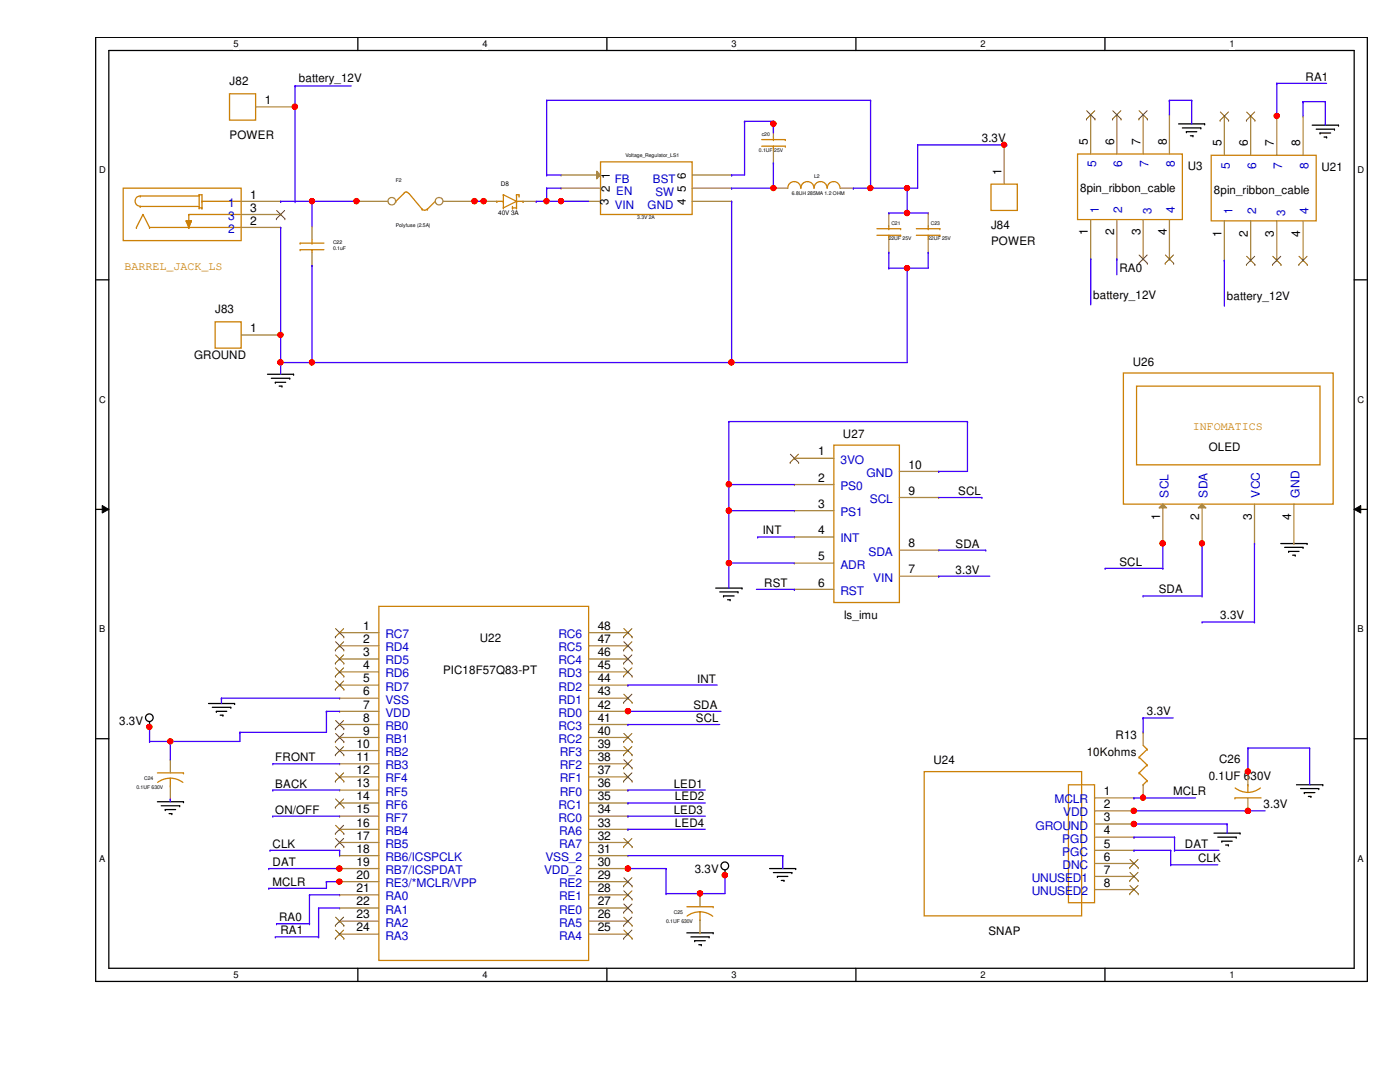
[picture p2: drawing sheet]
<svg xmlns="http://www.w3.org/2000/svg" width="279mm" height="216mm" viewBox="0 0 279 216" stroke-linecap="round" stroke-linejoin="round" font-family="sans-serif">
<path d="M19.1 7.5h253.8v188.3h-253.8zM21.7 10.1h248.6v183.1h-248.6z" fill="none" stroke="#000" stroke-width=".25"/>
<g fill="#fff">
<path d="M46.6 7.7h1v2.1h-1z"/>
<path d="M46.6 193.5h1v2.1h-1z"/>
</g>
<path d="M71.4 7.5v2.6M71.4 193.2v2.6" fill="none" stroke="#000" stroke-width=".25"/>
<g fill="#fff">
<path d="M96.3 7.7h1v2.1h-1z"/>
<path d="M96.3 193.5h1v2.1h-1z"/>
</g>
<path d="M121.1 7.5v2.6M121.1 193.2v2.6" fill="none" stroke="#000" stroke-width=".25"/>
<g fill="#fff">
<path d="M146 7.7h1v2.1h-1z"/>
<path d="M146 193.5h1v2.1h-1z"/>
</g>
<path d="M170.8 7.5v2.6M170.8 193.2v2.6" fill="none" stroke="#000" stroke-width=".25"/>
<g fill="#fff">
<path d="M195.7 7.7h1v2.1h-1z"/>
<path d="M195.7 193.5h1v2.1h-1z"/>
</g>
<path d="M220.5 7.5v2.6M220.5 193.2v2.6" fill="none" stroke="#000" stroke-width=".25"/>
<g fill="#fff">
<path d="M245.4 7.7h1v2.1h-1z"/>
<path d="M245.4 193.5h1v2.1h-1z"/>
<path d="M19.8 32.9h1.3v2.1h-1.3z"/>
<path d="M270.9 32.9h1.3v2.1h-1.3z"/>
<path d="M19.8 78.7h1.3v2.1h-1.3z"/>
<path d="M270.9 78.7h1.3v2.1h-1.3z"/>
</g>
<path d="M19.1 55.8h2.6M270.3 55.8h2.6" fill="none" stroke="#000" stroke-width=".25"/>
<g fill="#fff">
<path d="M19.8 124.5h1.2v2.1h-1.2z"/>
<path d="M270.9 124.5h1.3v2.1h-1.3z"/>
</g>
<path d="M19.1 101.6h2.6M270.3 101.6h2.6" fill="none" stroke="#000" stroke-width=".25"/>
<path d="M20.4 100.9l1.3 .7-1.3 .8zM270.3 101.6l1.3-.7v1.5z" fill="#000"/>
<path d="M20.4 100.9l1.3 .7-1.3 .8zM270.3 101.6l1.3-.7v1.5z" fill="none" stroke="#000" stroke-width=".2"/>
<g fill="#fff">
<path d="M19.8 170.3h1.2v2h-1.2z"/>
<path d="M270.9 170.3h1.3v2h-1.3z"/>
</g>
<g fill="none" stroke="#000" stroke-width=".25">
<path d="M235.2 24.7h5.2M236 25.5h3.6M236.8 26.3h.1M236.8 26.3h2M237.6 27.1h.5M238.1 27.1h.1M239.6 25.5h.1M240.4 24.7h.1M261.9 25h5.2M262.7 25.8h3.6M263.4 26.5h.1M263.4 26.5h2.2"/>
<path d="M264.2 27.3h.6M264.8 27.3h.1M266.3 25.8h.1M267.1 25h.1M53.4 74.7h5.2M54.1 75.5h3.7M54.9 76.3h.1M54.9 76.3h2.1M55.7 77h.6M56.3 77h.1M57.8 75.5h.1M58.6 74.7h.1"/>
<path d="M142.8 117.3h5.3M143.6 118.1h3.7M144.4 118.9h.1M144.4 118.9h2.1M145.2 119.7h.5M145.7 119.7h.1M147.3 118.1h.1M148.1 117.3h.1M255.6 108.5h5.3M256.4 109.2h3.7M257.2 110h.1M257.2 110h2"/>
<path d="M258 110.8h.5M258.5 110.8h.1M260.1 109.2h.1M260.9 108.5h.1M19.1 147.4h2.6M29.8 145.1h.1M29.8 144v1.1M31.4 160h5.2M36.6 160h.1M41.6 140.4h5.2M42.4 141.1h3.7M43.2 141.9h.1"/>
<path d="M43.2 141.9h2.1M43.9 142.7h.6M44.5 142.7h.1M46.1 141.1h.1M46.8 140.4h.1M258.7 156.6h5.3M259.5 157.4h3.7M260.3 158.2h.1M260.3 158.2h2.1M261.1 158.9h.5M261.6 158.9h.1M263.2 157.4h.1"/>
<path d="M264 156.6h.1M270.3 147.4h2.6M32.2 160.8h3.7M33 161.5h.1M33 161.5h2.1M33.7 162.3h.6M34.3 162.3h.1M35.9 160.8h.1M144.7 174.6h.1M144.7 173.6v1M153.6 173.3h5.2M154.3 174.1h3.7"/>
<path d="M155.2 174.9h.1M155.2 174.9h2M155.9 175.7h.6M156.5 175.7h.1M158 174.1h.1M158.8 173.3h.1M242.3 166.2h5.2M243 167h3.7M243.8 167.9h.1M243.8 167.9h2.1M244.6 168.6h.6M245.2 168.6h.1"/>
<path d="M246.7 167h.1M247.5 166.2h.1M137.1 186.1h5.2M137.9 186.9h3.6M138.6 187.7h.1M138.6 187.7h2.2M139.4 188.5h.6M140 188.5h.1M141.5 186.9h.1M142.3 186.1h.1"/>
<circle cx="29.8" cy="143.2" r=".76"/>
<circle cx="144.6" cy="172.8" r=".77"/>
</g>
<g fill="none" stroke="#cc8006" stroke-width=".25">
<path d="M119.8 32.3h18.3v10.5h-18.3zM157.2 37.5a1.29 1.29 0 0 1 1.3-1.3 1.29 1.29 0 0 1 1.3 1.3M159.9 37.5a1.29 1.29 0 0 1 1.2-1.3 1.29 1.29 0 0 1 1.3 1.3 1.31 1.31 0 0 1 1.3-1.3 1.31 1.31 0 0 1 1.4 1.3M165.1 37.5a1.27 1.27 0 0 1 1.3-1.3 1.27 1.27 0 0 1 1.2 1.3M175 46.9h4.7M175 45.6h4.7M177.4 45.6h.1M177.4 46.9h.1M177.4 45.1v.5M177.4 46.9v.9M179.7 46.9h.1M179.7 45.6h.1"/>
<path d="M75.6 121h41.9v70.6h-41.9zM227.3 151.1h.1M227.3 154.2h.1M227.3 151.1l1.6 1.6M227.3 154.2l1.6 1.6M228.1 156.6h.1M228.1 148.7l.8 .8M228.9 149.5h.1M228.9 152.7h.1M228.9 155.8h.1M228.9 149.5l-1.6 1.6M228.9 152.7l-1.6 1.5"/>
<path d="M228.9 155.8l-.8 .8"/>
</g>
<g fill="none" stroke="#a84" stroke-width=".25">
<path d="M154.6 37.5h.1M154.6 37.5h2.6M167.7 37.5h2.6M170.3 37.5h.1M177.4 42.5h.1M177.4 50.4h.1M177.4 42.5v2.6M177.4 47.8v2.6M67.8 126.2h.1M67.8 128.9h.1M67.8 131.5h.1M67.8 134.1h.1"/>
<path d="M67.8 136.7h.1M67.8 139.3h.1M67.8 126.2h7.8M67.8 128.9h7.8M67.8 131.5h7.8M67.8 134.1h7.8M67.8 136.7h7.8M67.8 139.3h7.8M117.5 126.2h7.8M117.5 128.9h7.8M117.5 131.5h7.8M117.5 134.1h7.8"/>
<path d="M117.5 136.7h7.8M117.5 139.3h7.8M125.3 139.3h.1M125.3 136.7h.1M125.3 134.1h.1M125.3 131.5h.1M125.3 128.9h.1M125.3 126.2h.1M67.8 141.9h.1M67.8 144.6h.1M67.8 147.2h.1M67.8 149.8h.1"/>
<path d="M67.8 152.4h.1M67.8 155h.1M67.8 157.6h.1M67.8 141.9h7.8M67.8 144.6h7.8M67.8 147.2h7.8M67.8 149.8h7.8M67.8 152.4h7.8M67.8 155h7.8M67.8 157.6h7.8M117.5 141.9h7.8M117.5 144.6h7.8"/>
<path d="M117.5 147.2h7.8M117.5 149.8h7.8M117.5 152.4h7.8M117.5 155h7.8M117.5 157.6h7.8M125.3 157.6h.1M125.3 155h.1M125.3 152.4h.1M125.3 149.8h.1M125.3 147.2h.1M125.3 144.6h.1M125.3 141.9h.1"/>
<path d="M228.1 146.1h.1M228.1 159.2h.1M228.1 146.1v2.6M228.1 156.6v2.6M67.8 160.2h.1M67.8 162.9h.1M67.8 165.5h.1M67.8 168.1h.1M67.8 170.7h.1M67.8 173.3h.1M67.8 175.9h.1M67.8 178.6h.1"/>
<path d="M67.8 160.2h7.8M67.8 162.9h7.8M67.8 165.5h7.8M67.8 168.1h7.8M67.8 170.7h7.8M67.8 173.3h7.8M67.8 175.9h7.8M67.8 178.6h7.8M117.5 160.2h7.8M117.5 162.9h7.8M117.5 165.5h7.8M117.5 168.1h7.8"/>
<path d="M117.5 170.7h7.8M117.5 173.3h7.8M117.5 175.9h7.8M117.5 178.6h7.8M125.3 178.6h.1M125.3 175.9h.1M125.3 173.3h.1M125.3 170.7h.1M125.3 168.1h.1M125.3 165.5h.1M125.3 162.9h.1M125.3 160.2h.1"/>
<path d="M67.8 181.2h.1M67.8 183.8h.1M67.8 186.4h.1M67.8 181.2h7.8M67.8 183.8h7.8M67.8 186.4h7.8M117.5 181.2h7.8M117.5 183.8h7.8M117.5 186.4h7.8M125.3 186.4h.1M125.3 183.8h.1M125.3 181.2h.1"/>
</g>
<g fill="none" stroke="#804000" stroke-width=".2">
<path d="M66.9 127.1h.1M66.9 129.7h.1M66.9 132.3h.1M66.9 134.9h.1M66.9 137.5h.1M67 125.4l1.6 1.7M67 128.1l1.6 1.6M67 130.7l1.6 1.6M67 133.3l1.6 1.6M67 135.9l1.6 1.6M68.6 125.4l-1.7 1.7M68.6 128.1l-1.7 1.6"/>
<path d="M68.6 130.7l-1.7 1.6M68.6 133.3l-1.7 1.6M68.6 135.9l-1.7 1.6M68.6 127.1h.1M68.6 129.7h.1M68.6 132.3h.1M68.6 134.9h.1M68.6 137.5h.1M124.5 134.9h.1M124.5 132.3h.1M124.5 129.7h.1M124.5 127.1h.1"/>
<path d="M124.5 138.5l1.7 1.7M124.5 133.3l1.7 1.6M124.5 130.7l1.7 1.6M124.5 128.1l1.7 1.6M124.5 125.4l1.7 1.7M126.1 125.4l-1.6 1.7M126.1 128.1l-1.6 1.6M126.1 138.5l-1.6 1.7M126.1 133.3l-1.6 1.6M126.1 130.7l-1.6 1.6M126.2 134.9h.1M126.2 132.3h.1"/>
<path d="M126.2 129.7h.1M126.2 127.1h.1M66.9 145.4h.1M66.9 148h.1M66.9 150.6h.1M66.9 155.9h.1M67 143.8l1.6 1.6M67 146.3l1.6 1.7M67 149l1.6 1.6M67 154.2l1.6 1.7M67 159.4l1.6 1.7M68.6 143.8l-1.7 1.6"/>
<path d="M68.6 146.3l-1.7 1.7M68.6 149l-1.7 1.6M68.6 154.2l-1.7 1.7M68.6 159.4l-1.7 1.7M68.6 145.4h.1M68.6 148h.1M68.6 150.6h.1M68.6 155.9h.1M124.5 155.9h.1M124.5 153.2h.1M124.5 150.6h.1M124.5 148h.1"/>
<path d="M124.5 140.2h.1M124.5 154.2l1.7 1.7M124.5 151.6l1.7 1.6M124.5 149l1.7 1.6M124.5 146.3l1.7 1.7M126.1 154.2l-1.6 1.7M126.1 151.6l-1.6 1.6M126.1 149l-1.6 1.6M126.1 146.3l-1.6 1.7M126.2 155.9h.1M126.2 153.2h.1M126.2 150.6h.1"/>
<path d="M126.2 148h.1M126.2 140.2h.1M66.9 161.1h.1M66.9 166.3h.1M66.9 169h.1M67 164.7l1.6 1.6M67 167.3l1.6 1.7M68.6 164.7l-1.7 1.6M68.6 167.3l-1.7 1.7M68.6 161.1h.1M68.6 166.3h.1M68.6 169h.1"/>
<path d="M124.5 179.4h.1M124.5 176.8h.1M124.5 169h.1M124.5 177.8l1.7 1.6M124.5 175.1l1.7 1.7M124.5 167.3l1.7 1.7M126.1 177.8l-1.6 1.6M126.1 175.1l-1.6 1.7M126.1 167.3l-1.6 1.7M126.2 179.4h.1M126.2 176.8h.1M126.2 169h.1"/>
<path d="M66.9 184.7h.1M66.9 187.2h.1M67 183l1.6 1.7M67 185.6l1.6 1.6M68.6 183l-1.7 1.7M68.6 185.6l-1.7 1.6M68.6 184.7h.1M68.6 187.2h.1M124.5 187.2h.1M124.5 184.7h.1M124.5 182h.1M124.5 185.6l1.7 1.6"/>
<path d="M124.5 183l1.7 1.7M124.5 180.4l1.7 1.6M126.1 185.6l-1.6 1.6M126.1 183l-1.6 1.7M126.1 180.4l-1.6 1.6M126.2 187.2h.1M126.2 184.7h.1M126.2 182h.1"/>
</g>
<path d="M119.1 34.2l.7 .7-.7 .8z" fill="#a84"/>
<g fill="none" stroke="#a84" stroke-width=".25">
<path d="M112 34.9h.1M112 37.5h.1M112 34.9h7.8M112 37.5h7.8M119.1 34.2l.7 .7-.7 .8zM138.1 34.9h7.9M138.1 37.5h7.9M146 37.5h.1M146 34.9h.1M112 40.2h.1M112 40.2h7.8M138.1 40.2h7.9"/>
<path d="M146 40.2h.1M48.1 66.8h7.9M56 66.8h.1"/>
</g>
<g fill="none" stroke="#cc8006" stroke-width=".25">
<path d="M24.6 37.5h23.5v10.5h-23.5zM28 39.1h.1M28 39.1a1.02 1.02 0 0 0-1 1 1.02 1.02 0 0 0 1 1M28 39.1h11.8M39.8 38.9h.1M39.8 38.9h.5v2.6M39.8 38.9v2.6M27.2 45.4h.1M28 41.2h.1M28 41.2h11.8M28.5 42.8h.1M28.5 42.8l1.3 2.6"/>
<path d="M28.5 42.8l-1.3 2.6M29.8 45.4h.1M29.8 45.4h18.3M37.2 44.1h.1M37.2 44.1h1M37.2 44.1l.5 1.3M37.7 42.8h.1M37.7 45.4h.1M37.7 42.8h10.4M37.7 42.8v2.6M38.2 44.1h.1M38.2 44.1l-.5 1.3"/>
<path d="M39.8 41.5h.1M39.8 41.5h.5M40.3 40.2h.1M40.3 41.5h.1M40.3 40.2h7.8M42.9 64.2h5.2v5.3h-5.2z"/>
</g>
<path d="M37.2 44.1h1l-.5 1.3z" fill="#cc8006"/>
<path d="M81.5 38.6a.51 .51 0 0 0-.4-.3 .51 .51 0 0 0-.5 .3l-1.6 1.6M81.6 38.6l2.6 3.1M37.2 44.1h1l-.5 1.3zM79 40.2h.1M84.2 41.7h.1M85.3 41.7l-.5 .3-.6-.3M85.3 41.7h.1M86.9 40.2l-1.6 1.5M184.4 154h31.5v28.8h-31.5zM213.2 156.6h5.2v23.5h-5.2z" fill="none" stroke="#cc8006" stroke-width=".25"/>
<g fill="none" stroke="#a84" stroke-width=".25">
<path d="M48.1 40.2h7.9M48.1 45.4h7.9M48.1 42.8h7.9M56 40.2h.1M56 45.4h.1M56 42.8h.1M218.4 159.2h7.9M226.3 159.2h.1M218.4 177.5h7.9M218.4 174.9h7.9M218.4 172.3h7.9M218.4 169.7h7.9"/>
<path d="M218.4 167h7.9M218.4 164.4h7.9M218.4 161.8h7.9M226.3 177.5h.1M226.3 174.9h.1M226.3 172.3h.1M226.3 169.7h.1M226.3 167h.1M226.3 164.4h.1M226.3 161.8h.1"/>
</g>
<g fill="none" stroke="#804000" stroke-width=".2">
<path d="M55.2 43.6h.1M55.2 42l1.7 1.6M56.8 42l-1.6 1.6M56.9 43.6h.1M225.5 178.3h.1M225.5 175.7h.1M225.5 173.1h.1M225.5 176.7l1.7 1.6M225.5 174.1l1.7 1.6M225.5 171.5l1.7 1.6M227.1 176.7l-1.6 1.6M227.1 174.1l-1.6 1.6"/>
<path d="M227.1 171.5l-1.6 1.6M227.2 178.3h.1M227.2 175.7h.1M227.2 173.1h.1"/>
</g>
<circle cx="87.6" cy="40.2" r=".75" fill="#fff"/>
<g fill="none" stroke="#a84" stroke-width=".25">
<path d="M88.4 40.2h6.3M94.7 40.2h.1"/>
<circle cx="87.6" cy="40.2" r=".75"/>
</g>
<circle cx="78.2" cy="40.2" r=".75" fill="#fff"/>
<g fill="none" stroke="#a84" stroke-width=".25">
<path d="M51 21.3h7.9M58.9 21.3h.1M200.4 28.9h.1M200.4 28.9v7.8M71.2 40.2h.1M71.2 40.2h6.2M185.3 42.5h.1M185.3 50.4h.1M185.3 42.5v2.6M185.3 47.8v2.6M250.4 108.5h.1M250.4 100.6v7.9"/>
<path d="M258.2 108.5h.1M258.2 100.6v7.9M249 154h.1M249 154v2.6M249 159.2v2.6M249 161.8h.1"/>
<circle cx="78.2" cy="40.2" r=".75"/>
</g>
<g fill="none" stroke="#cc8006" stroke-width=".25">
<path d="M45.8 18.7h5.2v5.3h-5.2zM197.8 36.7h5.2v5.3h-5.2zM182.9 46.9h4.7M182.9 45.6h4.7M185.3 45.6h.1M185.3 46.9h.1M185.3 45.1v.5M185.3 46.9v.9M187.6 46.9h.1M187.6 45.6h.1M224.2 74.4h41.9v26.2h-41.9zM226.8 77h36.6v15.8h-36.6z"/>
<path d="M246.5 159.2h.1M246.5 159.2h5.2M246.5 157.2a4 4 0 0 0 5 0M249 156.6h.1M249 156.6v1.6"/>
</g>
<path d="M232.1 100.6l.7 .7h-1.5z" fill="#a84"/>
<path d="M232.1 100.6l.7 .7h-1.5zM232.1 108.5h.1M232.1 100.6v7.9" fill="none" stroke="#a84" stroke-width=".25"/>
<path d="M239.1 101.3l.8-.7 .8 .7z" fill="#a84"/>
<g fill="none" stroke="#a84" stroke-width=".25">
<path d="M154.3 24.7h.1M154.3 32.6h.1M154.3 24.7v2.6M154.3 30v2.6M217.7 22.9h.1M217.7 22.9v7.8M222.9 22.9h.1M222.9 22.9v7.8M228.1 22.9h.1M228.1 22.9v7.8M233.4 22.9h.1M233.4 22.9v7.8"/>
<path d="M244.3 23.2h.1M244.3 23.2v7.8M249.6 23.2h.1M249.6 23.2v7.8M254.8 23.2h.1M254.8 23.2v7.8M260.1 23.2h.1M260.1 23.2v7.8M62.3 53h.1M62.3 45.1h.1M62.3 45.1v2.7M62.3 50.4v2.6"/>
<path d="M96.5 40.2h.1M96.5 40.2h2.6M104.4 40.2h2.6M107 40.2h.1M217.7 51.7h.1M217.7 43.8v7.9M222.9 51.7h.1M222.9 43.8v7.9M228.1 51.7h.1M228.1 43.8v7.9M233.4 51.7h.1M233.4 43.8v7.9"/>
<path d="M244.3 51.9h.1M244.3 44.1v7.8M249.6 51.9h.1M249.6 44.1v7.8M254.8 51.9h.1M254.8 44.1v7.8M260.1 51.9h.1M260.1 44.1v7.8M158.5 91.4h.1M158.5 96.7h.1M158.5 91.4h7.9M158.5 96.7h7.9"/>
<path d="M179.5 99.3h7.8M179.5 94.1h7.8M187.3 99.3h.1M187.3 94.1h.1M158.5 101.9h.1M158.5 107.1h.1M158.5 112.4h.1M158.5 117.6h.1M158.5 101.9h7.9M158.5 107.1h7.9M158.5 112.4h7.9M158.5 117.6h7.9"/>
<path d="M179.5 115h7.8M179.5 109.8h7.8M187.3 115h.1M187.3 109.8h.1M239.1 101.3l.8-.7 .8 .7zM239.9 108.5h.1M239.9 100.6v7.9M34 151.6h.1M34 159.5h.1M34 151.6v2.6M34 156.8v2.7M139.7 178.3h.1"/>
<path d="M139.7 178.3v2.6M139.7 186.1h.1M139.7 183.5v2.6"/>
</g>
<g fill="none" stroke="#cc8006" stroke-width=".25">
<path d="M100.5 38.9h.1M100.5 38.9l2.6 1.3M100.5 38.9v2.6M103.1 38.9h.1M103.1 38.9h.5v.2M103.1 38.9v2.6M103.6 39.1h.1M152 29.2h4.7M152 27.9h4.7M154.3 27.9h.1M154.3 29.2h.1M154.3 27.3v.6"/>
<path d="M154.3 29.2v.8M156.7 29.2h.1M156.7 27.9h.1M215.1 30.7h20.9v13.1h-20.9zM241.7 31h21v13.1h-21zM59.9 48.5h.1M59.9 49.8h.1M59.9 48.5h4.7M59.9 49.8h4.7M62.3 49.8h.1M62.3 48.5h.1M62.3 47.8v.7"/>
<path d="M62.3 49.8v.6M99.1 40.2h.1M99.1 40.2h1.4M100.5 40.2h.1M100.5 41.5h.1M102.3 41.5h.1M102.3 41.5h.8M102.3 41.2v.3M103.1 40.2h.1M103.1 41.5h.1M103.1 40.2l-2.6 1.3M103.1 40.2h1.3"/>
<path d="M104.4 40.2h.1M166.4 88.8h13.1v31.4h-13.1zM31.4 154.2h5.2M34 156.8h.1M34 155.3l1.6 .3 .9 .5M34 155.3l-1.1 .1-1.4 .7M34 155.3v1.5M36.6 154.2h.1M137.1 180.9h5.2M139.7 183.5h.1M139.7 181.9l1.3 .3 1.2 .6M139.7 181.9l-1.1 .2-1.5 .7"/>
<path d="M139.7 181.9v1.6M142.3 180.9h.1"/>
</g>
<g fill="none" stroke="#804000" stroke-width=".2">
<path d="M216.8 23.7h.1M216.9 22.1l1.6 1.6M218.5 22.1l-1.7 1.6M218.5 23.7h.1M222 23.7h.1M222.1 22.1l1.6 1.6M223.7 22.1l-1.7 1.6M223.7 23.7h.1M227.3 23.7h.1M227.3 22.1l1.7 1.6M228.9 22.1l-1.6 1.6M229 23.7h.1"/>
<path d="M243.5 24h.1M243.5 22.4l1.7 1.6M245.2 22.4l-1.7 1.6M245.2 24h.1M248.8 24h.1M248.8 22.4l1.6 1.6M250.4 22.4l-1.6 1.6M250.4 24h.1M227.3 52.5h.1M227.3 50.9l1.7 1.6M228.9 50.9l-1.6 1.6M229 52.5h.1"/>
<path d="M232.5 52.5h.1M232.6 50.9l1.6 1.6M234.2 50.9l-1.7 1.6M234.2 52.5h.1M248.8 52.8h.1M248.8 51.1l1.6 1.7M250.4 51.1l-1.6 1.7M250.4 52.8h.1M254 52.8h.1M254 51.1l1.7 1.7M255.6 51.1l-1.6 1.7M255.7 52.8h.1"/>
<path d="M259.2 52.8h.1M259.2 51.1l1.7 1.7M260.9 51.1l-1.7 1.7M260.9 52.8h.1M157.7 92.3h.1M157.7 90.6l1.7 1.7M159.3 90.6l-1.6 1.7M159.4 92.3h.1"/>
</g>
<path d="M109.1 37.5h.1M109.1 37.5v2.7M112 40.2h.1M112 40.2h5.5" fill="none" stroke="#4200ff" stroke-width=".25"/>
<circle cx="111.9" cy="40.1" r=".5" fill="#f00"/>
<circle cx="111.9" cy="40.1" r=".5" fill="none" stroke="#f00" stroke-width=".25"/>
<path d="M56 45.4h.1M56 45.4v21.4" fill="none" stroke="#4200ff" stroke-width=".25"/>
<circle cx="56" cy="66.8" r=".5" fill="#f00"/>
<circle cx="56" cy="66.8" r=".5" fill="none" stroke="#f00" stroke-width=".25"/>
<path d="M56 40.2h.1M56 40.2h15.2M62.3 40.2h.1M62.3 40.2v4.9" fill="none" stroke="#4200ff" stroke-width=".25"/>
<circle cx="62.2" cy="40.1" r=".5" fill="#f00"/>
<circle cx="62.2" cy="40.1" r=".5" fill="none" stroke="#f00" stroke-width=".25"/>
<path d="M71.2 40.2h.1M71.2 40.2h.2" fill="none" stroke="#4200ff" stroke-width=".25"/>
<circle cx="71.1" cy="40.1" r=".5" fill="#f00"/>
<circle cx="71.1" cy="40.1" r=".5" fill="none" stroke="#f00" stroke-width=".25"/>
<path d="M94.4 40.2h.1M94.4 40.2h2.1M94.7 40.2h.1" fill="none" stroke="#4200ff" stroke-width=".25"/>
<circle cx="96.5" cy="40.1" r=".51" fill="#f00"/>
<circle cx="96.5" cy="40.1" r=".51" fill="none" stroke="#f00" stroke-width=".25"/>
<circle cx="94.7" cy="40.1" r=".51" fill="#f00"/>
<circle cx="94.7" cy="40.1" r=".51" fill="none" stroke="#f00" stroke-width=".25"/>
<path d="M62.3 53h.1M62.3 53v19.3M96.5 40.2h.1M96.5 40.2h.3" fill="none" stroke="#4200ff" stroke-width=".25"/>
<circle cx="62.2" cy="72.3" r=".5" fill="#f00"/>
<circle cx="62.2" cy="72.3" r=".5" fill="none" stroke="#f00" stroke-width=".25"/>
<path d="M56 72.3h.1M56 72.3h6.3" fill="none" stroke="#4200ff" stroke-width=".25"/>
<circle cx="56" cy="72.3" r=".51" fill="#f00"/>
<circle cx="56" cy="72.3" r=".51" fill="none" stroke="#f00" stroke-width=".25"/>
<path d="M58.9 21.3h.1M58.9 21.3v19.1M56 72.3h.1M56 72.3v2.4" fill="none" stroke="#4200ff" stroke-width=".25"/>
<circle cx="58.8" cy="21.3" r=".51" fill="#f00"/>
<circle cx="58.8" cy="21.3" r=".51" fill="none" stroke="#f00" stroke-width=".25"/>
<path d="M107 40.2h.1M107 40.2h2.1" fill="none" stroke="#4200ff" stroke-width=".25"/>
<circle cx="109.1" cy="40.1" r=".5" fill="#f00"/>
<circle cx="109.1" cy="40.1" r=".5" fill="none" stroke="#f00" stroke-width=".25"/>
<g fill="none" stroke="#4200ff" stroke-width=".25">
<path d="M109.1 37.5h.1M109.1 34.9h.1M109.1 20h.1M109.1 37.5h2.9M109.1 34.9h2.9M109.1 20v14.9M109.1 20h64.6M146 34.9h.1M148.6 24.2h.1M148.6 24.2v10.7h-2.6M148.6 24.2h5.7M154.3 24.2h.1"/>
<path d="M154.3 24.7h.1M154.3 24.2v2.3M109.1 40.2h.1M109.1 40.2h2.9"/>
</g>
<circle cx="154.4" cy="24.7" r=".5" fill="#f00"/>
<circle cx="154.4" cy="24.7" r=".5" fill="none" stroke="#f00" stroke-width=".25"/>
<path d="M146 37.5h.1M146 37.5h8.3" fill="none" stroke="#4200ff" stroke-width=".25"/>
<circle cx="154.4" cy="37.5" r=".5" fill="#f00"/>
<circle cx="154.4" cy="37.5" r=".5" fill="none" stroke="#f00" stroke-width=".25"/>
<g fill="none" stroke="#4200ff" stroke-width=".25">
<path d="M154.3 32.6h.1M154.3 37.5h.1M154.3 32.6v4.9M154.3 37.5h.3M170.3 37.5h.1M170.3 37.5h10.8M173.7 20h.1M173.7 37.5h.1M173.7 20v17.5M146 40.2h.1M146 40.2v32.1h-83.7M56 66.8h.1"/>
<path d="M56 66.8v5.5M62.3 72.3h.1"/>
</g>
<circle cx="181" cy="37.5" r=".5" fill="#f00"/>
<circle cx="181" cy="37.5" r=".5" fill="none" stroke="#f00" stroke-width=".25"/>
<circle cx="173.7" cy="37.5" r=".5" fill="#f00"/>
<circle cx="173.7" cy="37.5" r=".5" fill="none" stroke="#f00" stroke-width=".25"/>
<path d="M183.1 28.9h.1M183.1 28.9v8.6M183.1 28.9h17.3M200.4 28.9h.1" fill="none" stroke="#4200ff" stroke-width=".25"/>
<circle cx="200.4" cy="28.9" r=".49" fill="#f00"/>
<circle cx="200.4" cy="28.9" r=".49" fill="none" stroke="#f00" stroke-width=".25"/>
<path d="M181.1 37.5h.1M181.1 37.5v5h-3.7M181.1 37.5h2M177.4 42.5h.1" fill="none" stroke="#4200ff" stroke-width=".25"/>
<circle cx="181" cy="42.5" r=".51" fill="#f00"/>
<circle cx="181" cy="42.5" r=".51" fill="none" stroke="#f00" stroke-width=".25"/>
<path d="M177.4 50.4h.1M177.4 53.5h.1M177.4 50.4v3.1M177.4 53.5h3.7M181.1 42.5h.1M181.1 53.5h.1M181.1 42.5h4.2M181.1 53.5v18.8M185.3 50.4h.1M185.3 50.4v3.1" fill="none" stroke="#4200ff" stroke-width=".25"/>
<circle cx="181" cy="53.5" r=".5" fill="#f00"/>
<circle cx="181" cy="53.5" r=".5" fill="none" stroke="#f00" stroke-width=".25"/>
<path d="M181.1 53.5h.1M181.1 53.5h4.2M146 72.3h.1M146 72.3h35.1" fill="none" stroke="#4200ff" stroke-width=".25"/>
<circle cx="146" cy="72.3" r=".51" fill="#f00"/>
<circle cx="146" cy="72.3" r=".51" fill="none" stroke="#f00" stroke-width=".25"/>
<g fill="none" stroke="#4200ff" stroke-width=".25">
<path d="M58.9 17.1h.1M58.9 17.1v4.2M58.9 17.1h11.2M254.8 16.6h.1M254.8 16.6v6.8M233.4 20h.1M233.4 20v2.9M233.4 20h4.4M237.8 20h.1M237.8 20v4.7M254.8 23.2h.1M260.1 20.3h.1"/>
<path d="M260.1 20.3v2.9M260.1 20.3h4.4M264.5 20.3h.1M264.5 20.3v4.7M217.7 51.7h.1M217.7 51.7v9.1M222.9 51.7h.1M222.9 51.7v3.1M244.3 51.9h.1M244.3 51.9v9.2"/>
</g>
<circle cx="254.8" cy="23.1" r=".5" fill="#f00"/>
<circle cx="254.8" cy="23.1" r=".5" fill="none" stroke="#f00" stroke-width=".25"/>
<g fill="none" stroke="#4200ff" stroke-width=".25">
<path d="M254.8 16.6h.1M254.8 16.6h10M44.2 139.3h.1M44.2 139.3h23.6M44.2 139.3v1.1M29.8 148h.1M29.8 145.1h.1M29.8 144.6h.1M29.8 148h4.2M29.8 144.6v3.4M65.2 141.9h.1M65.2 141.9v4.2"/>
<path d="M65.2 141.9h2.6"/>
</g>
<circle cx="29.8" cy="145" r=".5" fill="#f00"/>
<circle cx="29.8" cy="145" r=".5" fill="none" stroke="#f00" stroke-width=".25"/>
<path d="M47.9 146.1h.1M47.9 146.1h17.3M125.3 170.7h30.9M144.7 174.6h.1M144.7 174.6v3.7M156.2 170.7h.1M156.2 170.7v2.6" fill="none" stroke="#4200ff" stroke-width=".25"/>
<circle cx="144.7" cy="174.6" r=".51" fill="#f00"/>
<circle cx="144.7" cy="174.6" r=".51" fill="none" stroke="#f00" stroke-width=".25"/>
<path d="M139.7 178.3h.1M139.7 178.3h5M144.7 174.1h.1M144.7 174.1v.5" fill="none" stroke="#4200ff" stroke-width=".25"/>
<circle cx="139.7" cy="178.3" r=".51" fill="#f00"/>
<circle cx="139.7" cy="178.3" r=".51" fill="none" stroke="#f00" stroke-width=".25"/>
<path d="M125.1 173.3h.1M125.1 173.3h.2M132.9 178.3h.1M132.9 173.3h.1M132.9 178.3h6.8M132.9 173.3v5" fill="none" stroke="#4200ff" stroke-width=".25"/>
<circle cx="125.3" cy="173.3" r=".51" fill="#f00"/>
<circle cx="125.3" cy="173.3" r=".51" fill="none" stroke="#f00" stroke-width=".25"/>
<path d="M53.6 173.3h.1M53.6 173.3h14.4M53.9 169.7h.1M53.9 169.7h13.9M67.8 173.3h.1M125.3 173.3h.1M125.3 173.3h7.6" fill="none" stroke="#4200ff" stroke-width=".25"/>
<circle cx="67.7" cy="173.3" r=".51" fill="#f00"/>
<circle cx="67.7" cy="173.3" r=".51" fill="none" stroke="#f00" stroke-width=".25"/>
<path d="M53.6 177.2h.1M65.2 175.9h.1M65.2 175.9v1.3h-11.6M65.2 175.9h2.8M67.8 175.9h.1" fill="none" stroke="#4200ff" stroke-width=".25"/>
<circle cx="67.7" cy="175.9" r=".5" fill="#f00"/>
<circle cx="67.7" cy="175.9" r=".5" fill="none" stroke="#f00" stroke-width=".25"/>
<path d="M249 149.3h.1M249 149.3v4.7M67.8 169.7h.1M67.8 169.7v1" fill="none" stroke="#4200ff" stroke-width=".25"/>
<circle cx="249.1" cy="153.9" r=".5" fill="#f00"/>
<circle cx="249.1" cy="153.9" r=".5" fill="none" stroke="#f00" stroke-width=".25"/>
<path d="M249 149.3h.1M249 154h.1M249 149.3h12.4M249 154v.2M261.4 149.3h.1M261.4 149.3v7.3M226.1 161.8h.1M226.1 161.8h22.9M226.3 161.8h.1" fill="none" stroke="#4200ff" stroke-width=".25"/>
<circle cx="249" cy="161.8" r=".51" fill="#f00"/>
<circle cx="249" cy="161.8" r=".51" fill="none" stroke="#f00" stroke-width=".25"/>
<circle cx="226.3" cy="161.8" r=".51" fill="#f00"/>
<circle cx="226.3" cy="161.8" r=".51" fill="none" stroke="#f00" stroke-width=".25"/>
<path d="M226.1 164.4h.1M226.1 164.4h18.8M226.3 164.4h.1M249 161.8h.1M249 161.8h3.5" fill="none" stroke="#4200ff" stroke-width=".25"/>
<circle cx="226.3" cy="164.4" r=".51" fill="#f00"/>
<circle cx="226.3" cy="164.4" r=".51" fill="none" stroke="#f00" stroke-width=".25"/>
<g fill="none" stroke="#4200ff" stroke-width=".25">
<path d="M125.1 141.9h.1M125.1 141.9h18.8M125.3 157.6h.1M125.3 141.9h.1M125.3 157.6h15.5M226.3 159.2h.1M226.3 159.2h1.8M125.3 160.2h.1M125.3 162.9h.1M125.3 165.5h.1M125.3 160.2h15.5M125.3 162.9h15.5"/>
<path d="M125.3 165.5h15.5M226.3 167h.1M226.3 169.7h.1M226.3 167h8.1M226.3 169.7h7.3M233.6 169.7h.1M233.6 172.6h.1M233.6 169.7v2.9M233.6 172.6h9.4M234.4 167h.1M234.4 169.7h.1M234.4 167v2.7"/>
<path d="M234.4 169.7h8.9M244.9 164.4h.1M244.9 164.4v1.8"/>
</g>
<circle cx="125.3" cy="141.9" r=".51" fill="#f00"/>
<circle cx="125.3" cy="141.9" r=".51" fill="none" stroke="#f00" stroke-width=".25"/>
<path d="M125.3 136.7h.1M125.3 136.7h17.8M34 148h.1M34 148v3.6M47.9 146.1h.1M47.9 146.1v1.9M125.3 144.6h.1M125.3 144.6h18.3" fill="none" stroke="#4200ff" stroke-width=".25"/>
<circle cx="34" cy="147.9" r=".5" fill="#f00"/>
<circle cx="34" cy="147.9" r=".5" fill="none" stroke="#f00" stroke-width=".25"/>
<path d="M34 159.5h.1M34 148h.1M34 159.5v.5M34 148h13.9M54.4 152.4h.1M54.4 157.6h.1M54.4 152.4h13.4M54.4 157.6h13.4M228.1 159.2h.1M228.1 159.2h10.5M54.4 162.9h.1M54.4 162.9h13.4" fill="none" stroke="#4200ff" stroke-width=".25"/>
<circle cx="228.1" cy="159.2" r=".5" fill="#f00"/>
<circle cx="228.1" cy="159.2" r=".5" fill="none" stroke="#f00" stroke-width=".25"/>
<path d="M232.1 113.4h.1M232.1 108.5h.1M232.1 108.2v5.2M228.1 143.3h.1M228.1 143.3v2.8M228.1 143.3h6" fill="none" stroke="#4200ff" stroke-width=".25"/>
<circle cx="232" cy="108.4" r=".51" fill="#f00"/>
<circle cx="232" cy="108.4" r=".51" fill="none" stroke="#f00" stroke-width=".25"/>
<path d="M239.9 118.9h.1M239.9 108.5v10.4" fill="none" stroke="#4200ff" stroke-width=".25"/>
<circle cx="239.9" cy="108.4" r=".5" fill="#f00"/>
<circle cx="239.9" cy="108.4" r=".5" fill="none" stroke="#f00" stroke-width=".25"/>
<g fill="none" stroke="#4200ff" stroke-width=".25">
<path d="M200.4 28.9h.5M200.9 28.9h.1M145.5 96.7h.1M145.5 96.7h13M220.6 113.4h.1M220.6 113.4h11.5M228.1 118.9h.1M228.1 118.9h11.8M239.9 108.5h.1M239.9 108.2v.3M250.4 108.5v15.6M239.9 124.1h.1"/>
<path d="M239.9 124.1h10.5M250.4 124.1h.1M61.8 178.6h.1M61.8 178.6h6M61.8 178.6v5.7M54.9 186.9h.1M54.9 186.9h8.7M55.2 184.3h.1M55.2 184.3h6.6M61.8 184.3h.1M63.6 181.2h.1M63.6 186.9h.1"/>
<path d="M63.6 181.2h4.2M63.6 181.2v5.7"/>
</g>
<circle cx="145.5" cy="96.6" r=".51" fill="#f00"/>
<circle cx="145.5" cy="96.6" r=".51" fill="none" stroke="#f00" stroke-width=".25"/>
<path d="M145.5 96.7v15.7M145.5 101.9h.1M145.5 112.4h.1M145.5 101.9h13" fill="none" stroke="#4200ff" stroke-width=".25"/>
<circle cx="145.5" cy="101.9" r=".51" fill="#f00"/>
<circle cx="145.5" cy="101.9" r=".51" fill="none" stroke="#f00" stroke-width=".25"/>
<circle cx="145.5" cy="112.3" r=".51" fill="#f00"/>
<circle cx="145.5" cy="112.3" r=".51" fill="none" stroke="#f00" stroke-width=".25"/>
<g fill="none" stroke="#4200ff" stroke-width=".25">
<path d="M145.5 84.1h.1M145.5 96.7h.1M145.5 84.1v12.6M145.5 84.1h47.6M187.3 94.1h.1M187.3 99.3h8.7M193.1 84.1h.1M193.1 84.1v10h-5.8M196 99.3h.1M145.5 112.4h.1M145.5 112.4h13M145.5 112.4v4.9"/>
<path d="M151 117.6h7.5M151.2 107.1h.1M151.2 107.1h7.3M158.5 117.6h.1M187.3 115h.1M187.3 109.8h9.4M187.3 115h10.2M196.7 109.8h.1"/>
</g>
<circle cx="111.9" cy="40.1" r=".5" fill="#f00"/>
<circle cx="111.9" cy="40.1" r=".5" fill="none" stroke="#f00" stroke-width=".25"/>
<circle cx="56" cy="66.8" r=".5" fill="#f00"/>
<circle cx="56" cy="66.8" r=".5" fill="none" stroke="#f00" stroke-width=".25"/>
<circle cx="62.2" cy="40.1" r=".5" fill="#f00"/>
<circle cx="62.2" cy="40.1" r=".5" fill="none" stroke="#f00" stroke-width=".25"/>
<circle cx="71.1" cy="40.1" r=".5" fill="#f00"/>
<circle cx="71.1" cy="40.1" r=".5" fill="none" stroke="#f00" stroke-width=".25"/>
<circle cx="96.5" cy="40.1" r=".51" fill="#f00"/>
<circle cx="96.5" cy="40.1" r=".51" fill="none" stroke="#f00" stroke-width=".25"/>
<circle cx="94.7" cy="40.1" r=".51" fill="#f00"/>
<circle cx="94.7" cy="40.1" r=".51" fill="none" stroke="#f00" stroke-width=".25"/>
<circle cx="62.2" cy="72.3" r=".5" fill="#f00"/>
<circle cx="62.2" cy="72.3" r=".5" fill="none" stroke="#f00" stroke-width=".25"/>
<circle cx="56" cy="72.3" r=".51" fill="#f00"/>
<circle cx="56" cy="72.3" r=".51" fill="none" stroke="#f00" stroke-width=".25"/>
<circle cx="58.8" cy="21.3" r=".51" fill="#f00"/>
<circle cx="58.8" cy="21.3" r=".51" fill="none" stroke="#f00" stroke-width=".25"/>
<circle cx="109.1" cy="40.1" r=".5" fill="#f00"/>
<circle cx="109.1" cy="40.1" r=".5" fill="none" stroke="#f00" stroke-width=".25"/>
<circle cx="154.4" cy="24.7" r=".5" fill="#f00"/>
<circle cx="154.4" cy="24.7" r=".5" fill="none" stroke="#f00" stroke-width=".25"/>
<circle cx="154.4" cy="37.5" r=".5" fill="#f00"/>
<circle cx="154.4" cy="37.5" r=".5" fill="none" stroke="#f00" stroke-width=".25"/>
<circle cx="181" cy="37.5" r=".5" fill="#f00"/>
<circle cx="181" cy="37.5" r=".5" fill="none" stroke="#f00" stroke-width=".25"/>
<circle cx="173.7" cy="37.5" r=".5" fill="#f00"/>
<circle cx="173.7" cy="37.5" r=".5" fill="none" stroke="#f00" stroke-width=".25"/>
<circle cx="200.4" cy="28.9" r=".49" fill="#f00"/>
<circle cx="200.4" cy="28.9" r=".49" fill="none" stroke="#f00" stroke-width=".25"/>
<circle cx="181" cy="42.5" r=".51" fill="#f00"/>
<circle cx="181" cy="42.5" r=".51" fill="none" stroke="#f00" stroke-width=".25"/>
<circle cx="181" cy="53.5" r=".5" fill="#f00"/>
<circle cx="181" cy="53.5" r=".5" fill="none" stroke="#f00" stroke-width=".25"/>
<circle cx="146" cy="72.3" r=".51" fill="#f00"/>
<circle cx="146" cy="72.3" r=".51" fill="none" stroke="#f00" stroke-width=".25"/>
<circle cx="254.8" cy="23.1" r=".5" fill="#f00"/>
<circle cx="254.8" cy="23.1" r=".5" fill="none" stroke="#f00" stroke-width=".25"/>
<circle cx="29.8" cy="145" r=".5" fill="#f00"/>
<circle cx="29.8" cy="145" r=".5" fill="none" stroke="#f00" stroke-width=".25"/>
<circle cx="144.7" cy="174.6" r=".51" fill="#f00"/>
<circle cx="144.7" cy="174.6" r=".51" fill="none" stroke="#f00" stroke-width=".25"/>
<circle cx="139.7" cy="178.3" r=".51" fill="#f00"/>
<circle cx="139.7" cy="178.3" r=".51" fill="none" stroke="#f00" stroke-width=".25"/>
<circle cx="125.3" cy="173.3" r=".51" fill="#f00"/>
<circle cx="125.3" cy="173.3" r=".51" fill="none" stroke="#f00" stroke-width=".25"/>
<circle cx="67.7" cy="173.3" r=".51" fill="#f00"/>
<circle cx="67.7" cy="173.3" r=".51" fill="none" stroke="#f00" stroke-width=".25"/>
<circle cx="67.7" cy="175.9" r=".5" fill="#f00"/>
<circle cx="67.7" cy="175.9" r=".5" fill="none" stroke="#f00" stroke-width=".25"/>
<circle cx="249.1" cy="153.9" r=".5" fill="#f00"/>
<circle cx="249.1" cy="153.9" r=".5" fill="none" stroke="#f00" stroke-width=".25"/>
<circle cx="249" cy="161.8" r=".51" fill="#f00"/>
<circle cx="249" cy="161.8" r=".51" fill="none" stroke="#f00" stroke-width=".25"/>
<circle cx="226.3" cy="161.8" r=".51" fill="#f00"/>
<circle cx="226.3" cy="161.8" r=".51" fill="none" stroke="#f00" stroke-width=".25"/>
<circle cx="226.3" cy="164.4" r=".51" fill="#f00"/>
<circle cx="226.3" cy="164.4" r=".51" fill="none" stroke="#f00" stroke-width=".25"/>
<circle cx="125.3" cy="141.9" r=".51" fill="#f00"/>
<circle cx="125.3" cy="141.9" r=".51" fill="none" stroke="#f00" stroke-width=".25"/>
<circle cx="34" cy="147.9" r=".5" fill="#f00"/>
<circle cx="34" cy="147.9" r=".5" fill="none" stroke="#f00" stroke-width=".25"/>
<circle cx="228.1" cy="159.2" r=".5" fill="#f00"/>
<circle cx="228.1" cy="159.2" r=".5" fill="none" stroke="#f00" stroke-width=".25"/>
<circle cx="232" cy="108.4" r=".51" fill="#f00"/>
<circle cx="232" cy="108.4" r=".51" fill="none" stroke="#f00" stroke-width=".25"/>
<circle cx="239.9" cy="108.4" r=".5" fill="#f00"/>
<circle cx="239.9" cy="108.4" r=".5" fill="none" stroke="#f00" stroke-width=".25"/>
<circle cx="145.5" cy="96.6" r=".51" fill="#f00"/>
<circle cx="145.5" cy="96.6" r=".51" fill="none" stroke="#f00" stroke-width=".25"/>
<circle cx="145.5" cy="101.9" r=".51" fill="#f00"/>
<circle cx="145.5" cy="101.9" r=".51" fill="none" stroke="#f00" stroke-width=".25"/>
<circle cx="145.5" cy="112.3" r=".51" fill="#f00"/>
<circle cx="145.5" cy="112.3" r=".51" fill="none" stroke="#f00" stroke-width=".25"/>
<g font-size="2.4">
<text x="52.8" y="20.8">1</text>
<text x="217.1" y="28.9" transform="rotate(-90 217.1 28.9)">5</text>
<text x="222.3" y="28.9" transform="rotate(-90 222.3 28.9)">6</text>
<text x="227.6" y="28.9" transform="rotate(-90 227.6 28.9)">7</text>
<text x="232.8" y="28.9" transform="rotate(-90 232.8 28.9)">8</text>
<text x="243.8" y="29.2" transform="rotate(-90 243.8 29.2)">5</text>
<text x="249" y="29.2" transform="rotate(-90 249 29.2)">6</text>
<text x="254.3" y="29.2" transform="rotate(-90 254.3 29.2)">7</text>
<text x="259.5" y="29.2" transform="rotate(-90 259.5 29.2)">8</text>
<text x="199.9" y="34.9" transform="rotate(-90 199.9 34.9)">1</text>
<text x="50" y="39.6">1</text>
<text x="50" y="44.8">2</text>
<text x="50" y="42.2">3</text>
<text x="217.1" y="47" transform="rotate(-90 217.1 47)">1</text>
<text x="222.3" y="47" transform="rotate(-90 222.3 47)">2</text>
<text x="227.6" y="47" transform="rotate(-90 227.6 47)">3</text>
<text x="232.8" y="47" transform="rotate(-90 232.8 47)">4</text>
<text x="243.8" y="47.2" transform="rotate(-90 243.8 47.2)">1</text>
<text x="249" y="47.2" transform="rotate(-90 249 47.2)">2</text>
<text x="254.3" y="47.2" transform="rotate(-90 254.3 47.2)">3</text>
<text x="259.5" y="47.2" transform="rotate(-90 259.5 47.2)">4</text>
<text x="50" y="66.3">1</text>
<text x="163.3" y="90.9">1</text>
<text x="181.3" y="93.5">10</text>
<text x="163.3" y="96.1">2</text>
<text x="163.3" y="101.3">3</text>
<text x="181.3" y="98.7">9</text>
<text x="163.3" y="106.6">4</text>
<text x="231.5" y="103.8" transform="rotate(-90 231.5 103.8)">1</text>
<text x="239.4" y="103.8" transform="rotate(-90 239.4 103.8)">2</text>
<text x="249.8" y="103.8" transform="rotate(-90 249.8 103.8)">3</text>
<text x="257.7" y="103.8" transform="rotate(-90 257.7 103.8)">4</text>
<text x="163.3" y="111.8">5</text>
<text x="181.3" y="109.2">8</text>
<text x="163.3" y="117.1">6</text>
<text x="181.3" y="114.4">7</text>
<text x="72.5" y="125.7">1</text>
<text x="119.3" y="125.7">48</text>
<text x="72.5" y="128.3">2</text>
<text x="72.5" y="130.9">3</text>
<text x="119.3" y="130.9">46</text>
<text x="119.3" y="128.3">47</text>
<text x="72.5" y="133.5">4</text>
<text x="72.5" y="136.1">5</text>
<text x="119.3" y="136.1">44</text>
<text x="119.3" y="133.5">45</text>
<text x="72.5" y="138.8">6</text>
<text x="72.5" y="141.4">7</text>
<text x="119.3" y="141.4">42</text>
<text x="119.3" y="138.8">43</text>
<text x="71.2" y="149.2">10</text>
<text x="72.5" y="144">8</text>
<text x="72.5" y="146.6">9</text>
<text x="119.3" y="149.2">39</text>
<text x="119.3" y="146.6">40</text>
<text x="119.3" y="144">41</text>
<text x="71.2" y="151.8">11</text>
<text x="71.2" y="154.5">12</text>
<text x="119.3" y="154.5">37</text>
<text x="119.3" y="151.8">38</text>
<text x="71.2" y="157.1">13</text>
<text x="71.2" y="159.7">14</text>
<text x="119.3" y="159.7">35</text>
<text x="119.3" y="157.1">36</text>
<text x="220.3" y="161.2">2</text>
<text x="220.3" y="158.7">1</text>
<text x="71.2" y="162.3">15</text>
<text x="71.2" y="164.9">16</text>
<text x="71.2" y="167.6">17</text>
<text x="119.3" y="167.6">32</text>
<text x="119.3" y="164.9">33</text>
<text x="119.3" y="162.3">34</text>
<text x="220.3" y="166.5">4</text>
<text x="220.3" y="163.9">3</text>
<text x="71.2" y="170.2">18</text>
<text x="71.2" y="172.8">19</text>
<text x="119.3" y="172.8">30</text>
<text x="119.3" y="170.2">31</text>
<text x="220.3" y="171.7">6</text>
<text x="220.3" y="169.1">5</text>
<text x="71.2" y="175.4">20</text>
<text x="71.2" y="178">21</text>
<text x="119.3" y="178">28</text>
<text x="119.3" y="175.4">29</text>
<text x="220.3" y="177">8</text>
<text x="220.3" y="174.3">7</text>
<text x="71.2" y="180.6">22</text>
<text x="71.2" y="183.3">23</text>
<text x="71.2" y="185.8">24</text>
<text x="119.3" y="185.8">25</text>
<text x="119.3" y="183.3">26</text>
<text x="119.3" y="180.6">27</text>
</g>
<g font-size="2.4" fill="#00c">
<text x="218.8" y="33.4" transform="rotate(-90 218.8 33.4)">5</text>
<text x="224" y="33.4" transform="rotate(-90 224 33.4)">6</text>
<text x="229.2" y="33.4" transform="rotate(-90 229.2 33.4)">7</text>
<text x="234.5" y="33.4" transform="rotate(-90 234.5 33.4)">8</text>
<text x="245.4" y="33.7" transform="rotate(-90 245.4 33.7)">5</text>
<text x="250.7" y="33.7" transform="rotate(-90 250.7 33.7)">6</text>
<text x="255.9" y="33.7" transform="rotate(-90 255.9 33.7)">7</text>
<text x="261.2" y="33.7" transform="rotate(-90 261.2 33.7)">8</text>
<text x="45.5" y="41.3">1</text>
<text x="45.5" y="46.5">2</text>
<text x="45.5" y="43.9">3</text>
<text x="224" y="42.5" transform="rotate(-90 224 42.5)">2</text>
<text x="234.5" y="42.5" transform="rotate(-90 234.5 42.5)">4</text>
<text x="250.7" y="42.8" transform="rotate(-90 250.7 42.8)">2</text>
<text x="261.2" y="42.8" transform="rotate(-90 261.2 42.8)">4</text>
<text x="167.7" y="92.5">3VO</text>
<text x="172.9" y="95.2">GND</text>
<text x="167.7" y="97.8">PS0</text>
<text x="173.6" y="100.4">SCL</text>
<text x="233.2" y="99.3" transform="rotate(-90 233.2 99.3)">SCL</text>
<text x="241" y="99.3" transform="rotate(-90 241 99.3)">SDA</text>
<text x="251.5" y="99.3" transform="rotate(-90 251.5 99.3)">VCC</text>
<text x="259.3" y="99.3" transform="rotate(-90 259.3 99.3)">GND</text>
<text x="167.7" y="103">PS1</text>
<text x="167.7" y="108.2">INT</text>
<text x="167.7" y="113.5">ADR</text>
<text x="173.4" y="110.9">SDA</text>
<text x="167.7" y="118.7">RST</text>
<text x="174.3" y="116.1">VIN</text>
<text x="76.9" y="127.3">RC7</text>
<text x="76.9" y="130">RD4</text>
<text x="111.5" y="130">RC5</text>
<text x="111.5" y="127.3">RC6</text>
<text x="76.9" y="132.6">RD5</text>
<text x="76.9" y="135.2">RD6</text>
<text x="76.9" y="137.8">RD7</text>
<text x="111.5" y="137.8">RD2</text>
<text x="111.5" y="135.2">RD3</text>
<text x="111.5" y="132.6">RC4</text>
<text x="76.9" y="140.4">VSS</text>
<text x="76.9" y="143">VDD</text>
<text x="111.5" y="143">RD0</text>
<text x="111.5" y="140.4">RD1</text>
<text x="76.9" y="145.7">RB0</text>
<text x="76.9" y="148.3">RB1</text>
<text x="111.5" y="148.3">RC2</text>
<text x="111.5" y="145.7">RC3</text>
<text x="76.9" y="150.9">RB2</text>
<text x="76.9" y="153.5">RB3</text>
<text x="111.7" y="153.5">RF2</text>
<text x="111.7" y="150.9">RF3</text>
<text x="76.9" y="156.1">RF4</text>
<text x="76.9" y="158.7">RF5</text>
<text x="76.9" y="161.3">RF6</text>
<text x="111.5" y="161.3">RC1</text>
<text x="111.7" y="158.7">RF0</text>
<text x="111.7" y="156.1">RF1</text>
<text x="210.4" y="160.3">MCLR</text>
<text x="76.9" y="164">RF7</text>
<text x="76.9" y="166.6">RB4</text>
<text x="111.5" y="164">RC0</text>
<text x="111.6" y="166.6">RA6</text>
<text x="206.6" y="165.5">GROUND</text>
<text x="212.2" y="162.9">VDD</text>
<text x="76.9" y="169.2">RB5</text>
<text x="76.9" y="171.8">RB6/ICSPCLK</text>
<text x="108.8" y="171.8">VSS_2</text>
<text x="111.6" y="169.2">RA7</text>
<text x="212" y="170.8">PGC</text>
<text x="212" y="168.1">PGD</text>
<text x="212" y="173.4">DNC</text>
<text x="76.9" y="174.4">RB7/ICSPDAT</text>
<text x="76.9" y="177">RE3/*MCLR/VPP</text>
<text x="76.9" y="179.7">RA0</text>
<text x="108.6" y="174.4">VDD_2</text>
<text x="111.6" y="179.7">RE1</text>
<text x="111.6" y="177">RE2</text>
<text x="205.9" y="178.6">UNUSED2</text>
<text x="205.9" y="176">UNUSED1</text>
<text x="76.9" y="182.3">RA1</text>
<text x="76.9" y="184.9">RA2</text>
<text x="111.6" y="184.9">RA5</text>
<text x="111.6" y="182.3">RE0</text>
<text x="76.9" y="187.5">RA3</text>
<text x="111.6" y="187.5">RA4</text>
</g>
<g font-size="2.3">
<text x="45.8" y="16.9">J82</text>
<text x="59.6" y="16.4">battery_12V</text>
<text x="260.6" y="16.1">RA1</text>
<text x="45.8" y="27.7">POWER</text>
<text x="196" y="28.4">3.3V</text>
<text x="121.7" y="35.7" transform="rotate(-90 121.7 35.7)">1</text>
<text x="136.9" y="35.7" transform="rotate(-90 136.9 35.7)">6</text>
<text x="237" y="34">U3</text>
<text x="263.7" y="34.2">U21</text>
<text x="121.5" y="40.9" transform="rotate(-90 121.5 40.9)">3</text>
<text x="121.7" y="38.3" transform="rotate(-90 121.7 38.3)">2</text>
<text x="136.9" y="40.9" transform="rotate(-90 136.9 40.9)">4</text>
<text x="136.9" y="38.3" transform="rotate(-90 136.9 38.3)">5</text>
<text x="215.6" y="38.4">8pin_ribbon_cable</text>
<text x="242.3" y="38.6">8pin_ribbon_cable</text>
<text x="197.8" y="45.7">J84</text>
<text x="197.8" y="48.9">POWER</text>
<text x="218.2" y="59.6">battery_12V</text>
<text x="223.4" y="54.3">RA0</text>
<text x="244.9" y="59.9">battery_12V</text>
<text x="42.9" y="62.5">J83</text>
<text x="38.7" y="71.6">GROUND</text>
<text x="226.1" y="72.9">U26</text>
<text x="168.2" y="87.3">U27</text>
<text x="241.2" y="89.9">OLED</text>
<text x="191.2" y="98.8">SCL</text>
<text x="152.2" y="106.6">INT</text>
<text x="190.7" y="109.3">SDA</text>
<text x="223.4" y="112.9">SCL</text>
<text x="152.5" y="117.1">RST</text>
<text x="190.7" y="114.5">3.3V</text>
<text x="231.3" y="118.4">SDA</text>
<text x="168.5" y="123.4">ls_imu</text>
<text x="243.5" y="123.6">3.3V</text>
<text x="95.8" y="128.1">U22</text>
<text x="88.4" y="134.4">PIC18F57Q83-PT</text>
<text x="139.1" y="136.2">INT</text>
<text x="138.4" y="141.4">SDA</text>
<text x="228.9" y="142.7">3.3V</text>
<text x="23.8" y="144.6">3.3V</text>
<text x="138.9" y="144.1">SCL</text>
<text x="222.6" y="147.5">R13</text>
<text x="54.9" y="151.9">FRONT</text>
<text x="186.3" y="152.4">U24</text>
<text x="216.9" y="150.9">10Kohms</text>
<text x="241.2" y="155.6">0.1UF 630V</text>
<text x="243.3" y="152.2">C26</text>
<text x="54.9" y="157.1">BACK</text>
<text x="134.5" y="157.1">LED1</text>
<text x="134.7" y="159.7">LED2</text>
<text x="234.1" y="158.7">MCLR</text>
<text x="252.2" y="161.3">3.3V</text>
<text x="54.9" y="162.3">ON/OFF</text>
<text x="134.5" y="162.3">LED3</text>
<text x="134.7" y="165">LED4</text>
<text x="54.4" y="169.2">CLK</text>
<text x="54.4" y="172.8">DAT</text>
<text x="236.5" y="169.2">DAT</text>
<text x="239.1" y="172">CLK</text>
<text x="54.4" y="176.7">MCLR</text>
<text x="138.6" y="174.2">3.3V</text>
<text x="55.7" y="183.8">RA0</text>
<text x="56" y="186.4">RA1</text>
<text x="197.3" y="186.5">SNAP</text>
</g>
<g font-size="2.3" fill="#00c">
<text x="122.7" y="36.6">FB</text>
<text x="122.7" y="41.8">VIN</text>
<text x="123" y="38.9">EN</text>
<text x="129.2" y="41.8">GND</text>
<text x="130.3" y="36.6">BST</text>
<text x="130.8" y="39.2">SW</text>
<text x="219.3" y="42.5" transform="rotate(-90 219.3 42.5)">1</text>
<text x="229.8" y="42.8" transform="rotate(-90 229.8 42.8)">3</text>
<text x="246" y="42.8" transform="rotate(-90 246 42.8)">1</text>
<text x="256.5" y="43.1" transform="rotate(-90 256.5 43.1)">3</text>
</g>
<g font-size="2.3" fill="#cc8006">
<text x="24.8" y="53.8">BARREL_JACK_LS</text>
<text x="238.1" y="85.8">INFOMATICS</text>
</g>
<g font-size="1.9">
<text x="46.6" y="9.4">5</text>
<text x="96.3" y="9.4">4</text>
<text x="146" y="9.4">3</text>
<text x="195.7" y="9.4">2</text>
<text x="245.4" y="9.4">1</text>
<text x="19.8" y="34.6">D</text>
<text x="270.9" y="34.6">D</text>
<text x="19.8" y="80.3">C</text>
<text x="270.9" y="80.3">C</text>
<text x="19.8" y="126.2">B</text>
<text x="270.9" y="126.2">B</text>
<text x="19.8" y="171.9">A</text>
<text x="270.9" y="171.9">A</text>
<text x="46.6" y="195.2">5</text>
<text x="96.3" y="195.2">4</text>
<text x="146" y="195.2">3</text>
<text x="195.7" y="195.2">2</text>
<text x="245.4" y="195.2">1</text>
</g>
<g font-size="1.3">
<text x="99.9" y="37.2">D8</text>
<text x="99.4" y="42.9">40V 3A</text>
</g>
<g font-size="1">
<text x="152" y="27.2">c20</text>
<text x="124.8" y="31.4">Voltage_Regulator_LS1</text>
<text x="151.5" y="30.3">0.1UF 25V</text>
<text x="162.5" y="35.6">L2</text>
<text x="79" y="36.3">F2</text>
<text x="158" y="38.9">6.8UH 285MA 1.2 OHM</text>
<text x="79" y="45.3">Polyfuse (2.5A)</text>
<text x="127.2" y="43.7">3.3V 2A</text>
<text x="177.4" y="47.8">22UF 25V</text>
<text x="177.9" y="45">C21</text>
<text x="185.3" y="47.8">22UF 25V</text>
<text x="185.8" y="45">C23</text>
<text x="66.5" y="48.6">C22</text>
<text x="66.5" y="50">0.1uF</text>
<text x="28.8" y="155.7">C24</text>
<text x="27.2" y="157.5">0.1UF 630V</text>
<text x="132.9" y="184.1">0.1UF 630V</text>
<text x="134.5" y="182.3">C25</text>
</g>
</svg>
